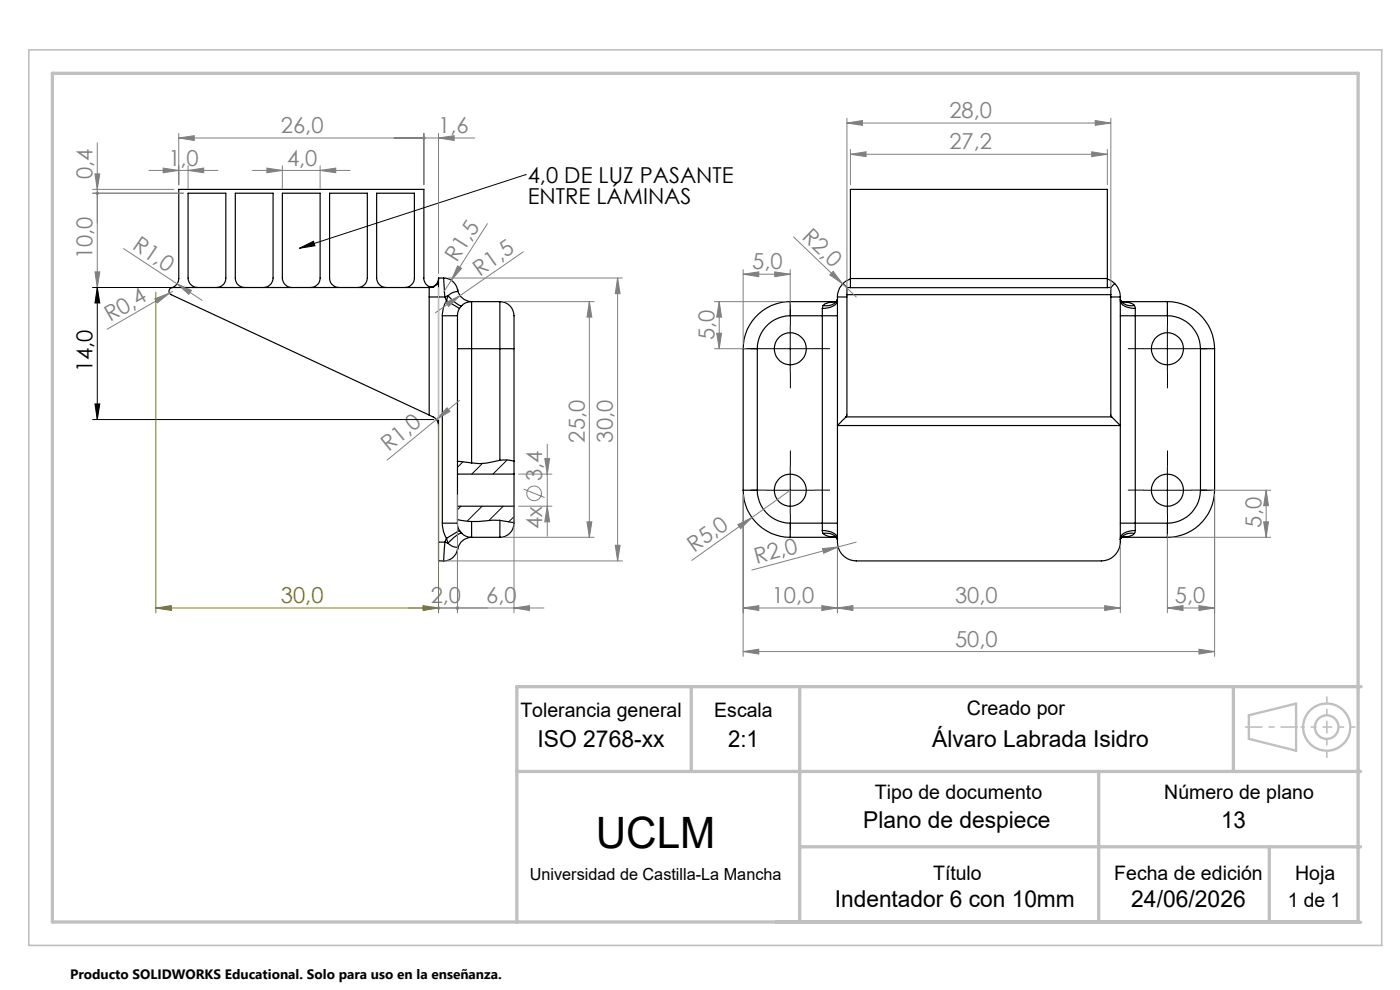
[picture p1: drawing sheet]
<svg xmlns="http://www.w3.org/2000/svg" width="297mm" height="210mm" viewBox="0 0 297 210" stroke-linecap="round" stroke-linejoin="round" font-family="sans-serif">
<g fill="none" stroke="#000" stroke-width=".25">
<path d="M93 59v1.1M93 59a1.9 1.9 0 0 1-1.5 1.9M93 59h1.1M94.1 59l.3 4M94.1 59a3 3 0 0 1 2.9 2.4M180.4 59.1v1.9h54.5v-1.9M180.4 59.2l-1 .4-.6 .5M180.4 59.1h54.5M180.4 59.1v-18.9h54.5v18.9M234.9 59.2l1 .4 .6 .5M41.9 61a2.05 2.05 0 0 1-2-2v-18h8v18a1.99 1.99 0 0 1-2 2M51.9 61a1.99 1.99 0 0 1-2-2v-18h8v18a2.05 2.05 0 0 1-2 2"/>
<path d="M61.9 61a2.05 2.05 0 0 1-2-2v-18h8v18a2.05 2.05 0 0 1-2 2M71.9 61a1.99 1.99 0 0 1-2-2v-18h8v18a2.05 2.05 0 0 1-2 2M81.9 61a2.05 2.05 0 0 1-2-2v-18h8v18a2.05 2.05 0 0 1-2 2M91.1 63h1.9M91.1 63v25M91.1 61v2M91.1 61h-54.4a.8 .8 0 0 0-.8 .6 .8 .8 0 0 0 .4 .9l54.8 25.5M91.5 61a1.97 1.97 0 0 1-1.6-2v-18.8h-52v18.9a2.1 2.1 0 0 1-1.5 1.9M91.5 61h-.4M93 60.1v2.9M93 60.1l-1 .7-.9 .2M93 63h1.4"/>
<path d="M93 63v52M93.8 67h3.2M93.8 67v44M94.4 63l.3 .8M94.7 63.8l2.8 1.6M94.7 63.8a6 6 0 0 0-.9 3.2M95 62.8a7 7 0 0 0 2.8 2.1l.2-.1M95 62.8l-.6 .2M95 62.8l-.3 1M97 74h3M97 67v7M97 61.4a3.1 3.1 0 0 0 3 2.6"/>
<path d="M97 61.4v.4a2.95 2.95 0 0 0-2 1M97 74v26.6M100 64v10M100 64a3 3 0 0 0-3 3M100 64h6M100 74h6M100 74v24.2M106 74h3M106 64a3.2 3.2 0 0 1 3 3.8v6.2M106 64v10M106 74v23.6M109 74v26.6"/>
<path d="M157.7 74h3M157.7 74v30M160.7 74v30M167.6 67a7 7 0 0 0-6.9 7M167.6 64a10 10 0 0 0-9.9 10M167.6 64v3M167.6 67h6.8M167.6 64h9.7M174.4 65.4v1.6M174.4 67h3.3M174.4 67v44M174.6 64.8l-.2 .6"/>
<path d="M177.1 64.1l.6-.6a2.58 2.58 0 0 1-3.1 1.3M177.3 64a3.2 3.2 0 0 0-2.7 .8M177.7 63h2M177.7 63v52a4 4 0 0 0 3.9 4h52a4.1 4.1 0 0 0 4.1-4v-52M177.7 63.8a2.05 2.05 0 0 1-2 1.5l-1.3 .1M178.8 60.1a4.2 4.2 0 0 0-1.1 2.9M178.8 60.1l.9 .9M179.7 61v1.5M179.7 62.5v25.5l-.2 .4M179.7 62.5h56M179.7 61h.7M234.9 61h.8"/>
<path d="M235.7 61v1.5M235.7 62.5v25.5l.1 .4M235.7 63h2M236.5 60.1a4.1 4.1 0 0 1 1.2 2.9M236.5 60.1l-.8 .9M237.7 67h3.1M237.7 63.8a2.05 2.05 0 0 0 1.9 1.5l1.2 .1M238 64h9.6M238.1 64a2.92 2.92 0 0 1 2.6 .8M238.2 64.1l-.5-.6a2.57 2.57 0 0 0 3 1.3M240.7 64.8l.1 .6M240.8 65.4v1.6"/>
<path d="M240.8 67v44M240.8 67h6.8M247.6 67a7 7 0 0 1 7.1 7M247.6 64v3M247.6 64a10 10 0 0 1 10.1 10M254.7 74h3M254.7 74v30M257.7 74v30M91.1 88a2.52 2.52 0 0 1 1.9 2.3M97 97.9l3 .3M106 97.6h1.7l1.3 .2M106 97.6a14.1 14.1 0 0 1-6 .6"/>
<path d="M179.5 88.4l-1.8 1.9h60l-1.9-1.9M179.5 88.4h56.3M93 115v4h1.1M93 115h1.4M93.8 111h3.2M93.8 111a6 6 0 0 0 .9 3.2M94.4 115l.6 .2M94.4 115l-.3 4M94.7 114.2l2.8-1.7 .5 .7a3.8 3.8 0 0 0-2.5 1.6l-.5 .4M94.7 114.2l.3 1M94.7 114.2l-.3 .8M95 115.2l.9 .6 1.2 .4-.1 .3"/>
<path d="M97 111a3 3 0 0 0 3 3M97 110.2v.8M97 110.2l3 .4M97 100.6v6.8M97 116.5a2.93 2.93 0 0 1-2.9 2.5M97 107.4v2.8M97 100.6h12M97 107.4h12M100 110.6v3.4M100 114a3.2 3.2 0 0 0-3 2.5M100 114h6M106 110.4v3.6"/>
<path d="M106 110.4l-6 .2M106 110.4l3 .5M109 110.9a3 3 0 0 1-3 3.1M109 100.6v6.8M109 107.4v3.5M157.7 104h3M157.7 104a10 10 0 0 0 9.9 10M160.7 104a7 7 0 0 0 6.9 7M167.6 111v3M167.6 111h6.8M167.6 114h9.7M174.4 111h3.3"/>
<path d="M174.4 111v1.5M174.4 112.5l1.8 .3a1.83 1.83 0 0 1 1.5 1.4M174.4 112.5l.2 .7M174.6 113.2a2.58 2.58 0 0 1 3.1 1.2l-.6-.5M174.6 113.2a3.2 3.2 0 0 0 2.7 .7M237.7 111h3.1M238 114h9.6M240.7 113.2a2.61 2.61 0 0 0-3.1 1.3l.6-.6M240.7 113.2a2.94 2.94 0 0 1-2.7 .7M240.8 111v1.5M240.8 112.5l-1.2 .2a2.05 2.05 0 0 0-1.9 1.5M240.8 112.5l-.1 .7"/>
<path d="M240.8 111h6.8M247.6 111v3M254.7 104a7 7 0 0 1-7.1 7M254.7 104h3M257.7 104a10 10 0 0 1-10.1 10"/>
<circle cx="167.7" cy="74" r="3.4"/>
<circle cx="247.7" cy="74" r="3.4"/>
<circle cx="167.7" cy="104" r="3.4"/>
<circle cx="247.7" cy="104" r="3.4"/>
</g>
<g fill="none" stroke="#000" stroke-width=".21">
<path d="M111.4 37.1h.1M111.4 37.1l-47.9 15.6M63.5 52.7l3-1.5 .3 .9zM19.6 61h72.4M20.6 61l.6 3.3h-1.1zM20.6 61v28M162.7 74h9.9M167.6 69v10M242.6 74h10.1M247.6 69v10M19.6 89h72.4M20.1 85.7h1.1l-.6 3.3z"/>
<path d="M98.2 98l-1.2 1.1M102.3 98.3l-2.2 2.3M107.6 97.6l-3 3M167.6 99v10M247.6 99v10M97.8 107.4l-.8 .7M102.3 107.4l-3.2 3.2M106.8 107.4l-3.1 3M109 109.6l-1.1 1.1M162.7 104h9.9M242.6 104h10.1"/>
</g>
<g fill="none" stroke="#808080" stroke-width=".21">
<path d="M20.1 36.9h1.1l-.6 3.3zM20.6 30.3v30.7M31.6 36.2h14.6M34.6 35.7l3.3 .5-3.3 .4zM37.9 29.3l3.3-.5v1zM37.9 28.3v10.9M37.9 29.3h62.8M39.9 36.2l3.3-.5v.9zM39.9 35.2v4.8M53.6 36.2h20.7M56.6 35.7l3.3 .5-3.3 .4zM59.9 35.2v4.8"/>
<path d="M67.9 36.2l3.3-.5v.9zM67.9 35.2v4.8M89.9 28.3v10.9M93 29.3l3.3-.5v1zM93 28.3v29.7M179.7 26.1l3.3-.5v1zM179.7 25.1v36.4M179.7 26.1h56M180.4 32.7l3.3-.5v1zM180.4 31.7v7.5M180.4 32.7h54.5M231.6 32.2l3.3 .5-3.3 .5z"/>
<path d="M232.3 25.6l3.4 .5-3.4 .5zM234.9 31.7v7.5M235.7 25.1v36.4M19.6 41h19.3M19.6 40.2h17.3M20.1 57.7h1.1l-.6 3.3zM26.2 52.7l11.4 7.5M95.1 59h36.9M95.7 59.4l-1.6 2.6M97.1 56.4l.8 .5-2.2 2.5zM103.4 47.4l-7.7 12M111 53.4l-13.4 9.3"/>
<path d="M131 59l.6 3.3h-1.1zM131 59v60M157.7 58.2l3.3-.5v1zM157.7 57.2v15.8M157.7 58.2h9.9M164.4 57.7l3.2 .5-3.2 .5zM167.6 57.2v7.4M168.3 50.3l10.5 9.9M176.7 57.6l2.1 2.6-2.8-1.9zM19.6 61h16M32.8 63.4l3.1-1.2-2.6 2.1zM35.9 62.2l-13.2 7.6"/>
<path d="M36.7 61.8l-.8 .4M37.6 60.2l3 1.4-.6 .8zM37.6 60.2l5.3 3.5M94.6 64.2l3-1.5-2.4 2.3zM97.6 62.7l-5.2 3.6M107 64h19M125 64l.6 3.3h-1.1zM125 64v50M151.6 64h15.1M151.6 74h6.7M152 70.7h1.1l-.5 3.3zM152.6 64l.5 3.3h-1.1z"/>
<path d="M152.6 64v10M178.8 60.2l2.8 2.8M94.8 86.5l.7 .8-2.9 1.7zM97.5 84.9l-15.4 12.7M115.6 97.3h1l-.5 3.3zM116.1 94.2v19.5M93 120v10M94.1 119h37.9M97 105v25M107 114h19M109 105v25M110 100.6h7.1"/>
<path d="M110 107.4h7.1M111.1 103.7l4.4 1.8M116.1 107.4l.5 3.3h-1zM124.5 110.7h1.1l-.6 3.3zM130.5 115.7h1.1l-.6 3.3zM156.5 111.3l3-1.5-2.4 2.3zM157.7 105v34.2M159.5 109.8l-12.7 9.1M167.6 104l-8.1 5.8M174.5 116.4l3.3-.4-3.1 1.4zM177.7 116v14M181.6 115l-22.1 5.9"/>
<path d="M237.7 116v14M247.6 113.4v16.6M248.6 114h21M257.1 104h12.5M257.7 105v34.2M268.1 110.7h1l-.5 3.3zM268.6 104l.5 3.3h-1zM268.6 104v10M86.7 129h28.7M109 129l3.3-.5v1zM157.7 138.2l3.3-.5v1zM157.7 129l3.3-.5v1z"/>
<path d="M157.7 138.2h100M157.7 129h80M174.3 128.5l3.4 .5-3.4 .5zM177.7 129l3.2-.5v1zM234.4 128.5l3.3 .5-3.3 .5zM247.6 129l3.4-.5v1zM247.6 129h10.1M254.4 137.7l3.3 .5-3.3 .5zM254.4 128.5l3.3 .5-3.3 .5z"/>
<circle cx="113.3" cy="104.7" r="1.55"/>
</g>
<path d="M33.1 62v68M93 90v40M33.1 129l3.2-.5v1zM33.1 129h59.9M89.7 128.5l3.3 .5-3.3 .5z" fill="none" stroke="#808000" stroke-width=".21"/>
<g fill="none" stroke="#c0c0c0" stroke-width=".5">
<path d="M264.9 151.7l10.1-2.4v9.9l-10.1-2.5z"/>
<circle cx="281.4" cy="154.2" r="2.5"/>
<circle cx="281.5" cy="154.2" r="5"/>
</g>
<g fill="none" stroke="#000" stroke-width=".21" stroke-dasharray="15.2 1.3 1.3 1.3" stroke-linecap="butt">
<path d="M162.7 74h-3.4M167.7 69v-3.4M167.7 79v3.4M172.7 74h3.4M242.7 74h-3.4M247.7 69v-3.4M247.7 79v3.4M252.7 74h3.4M167.7 99v-3.4M247.7 99v-3.4M162.7 104h-3.4M167.7 109v3.4"/>
<path d="M172.7 104h3.4M242.7 104h-3.4M247.7 109v3.4M252.7 104h3.4"/>
</g>
<path d="M281.5 154.2v-6.5M281.5 154.2v6.6" fill="none" stroke="#c0c0c0" stroke-width=".35" stroke-dasharray="15.2 1.3 1.3 1.3" stroke-dashoffset="13.9" stroke-linecap="butt"/>
<path d="M281.5 154.2h6" fill="none" stroke="#c0c0c0" stroke-width=".35" stroke-dasharray="15.2 1.3 1.3 1.3" stroke-dashoffset="14.1" stroke-linecap="butt"/>
<path d="M281.5 154.2h-5.6" fill="none" stroke="#c0c0c0" stroke-width=".35" stroke-dasharray="15.2 1.3 1.3 1.3" stroke-dashoffset="14.4" stroke-linecap="butt"/>
<path d="M275.4 154.2h-11.3" fill="none" stroke="#c0c0c0" stroke-width=".35" stroke-dasharray="15.2 1.3 1.3 1.3" stroke-dashoffset="11.5" stroke-linecap="butt"/>
<path d="M93 61v28" fill="none" stroke="#c0c0c0" stroke-width=".21"/>
<path d="M6.1 10.6h287v189.9h-287z" fill="none" stroke="#c0c0c0" stroke-width=".35"/>
<path d="M11.1 15.5h277v180.1h-277zM146.6 145.7v17.9M169.7 145.7v49.9M261.7 145.7v17.9M288.7 145.7h-179.1v49.9M109.6 163.6h179M169.7 179.6h118.9M233.1 163.6v32M269.3 179.6v16M262.2 195.6h26.4" fill="none" stroke="#c0c0c0" stroke-width=".7"/>
<path d="M63.5 52.7l3-1.5 .3 .9z" fill="#000"/>
<g fill="#808080">
<path d="M176.7 57.6l2.1 2.6-2.8-1.9z"/>
<path d="M37.6 60.2l3 1.4-.6 .8z"/>
<path d="M174.5 116.4l3.3-.4-3.1 1.4z"/>
<path d="M32.8 63.4l3.1-1.2-2.6 2.1z"/>
<path d="M94.6 64.2l3-1.5-2.4 2.3z"/>
<path d="M156.5 111.3l3-1.5-2.4 2.3z"/>
<path d="M94.8 86.5l.7 .8-2.9 1.7z"/>
<path d="M97.1 56.4l.8 .5-2.2 2.5z"/>
<path d="M164.4 57.7l3.2 .5-3.2 .5zM157.7 58.2l3.3-.5v1z"/>
<path d="M157.7 138.2l3.3-.5v1zM254.4 137.7l3.3 .5-3.3 .5zM177.7 129l3.2-.5v1zM234.4 128.5l3.3 .5-3.3 .5zM157.7 129l3.3-.5v1zM174.3 128.5l3.4 .5-3.4 .5zM247.6 129l3.4-.5v1zM254.4 128.5l3.3 .5-3.3 .5zM179.7 26.1l3.3-.5v1zM232.3 25.6l3.4 .5-3.4 .5zM37.9 29.3l3.3-.5v1zM89.7 29a.33 .33 0 0 0 .1 .6 .33 .33 0 0 0 .4-.3h-.3h.3a.31 .31 0 0 0-.1-.3 .31 .31 0 0 0-.4 0zM89.7 29a.33 .33 0 0 0 .1 .6 .33 .33 0 0 0 .4-.3h-.3h.3a.31 .31 0 0 0-.1-.3 .31 .31 0 0 0-.4 0zM93 29.3l3.3-.5v1zM34.6 35.7l3.3 .5-3.3 .4zM39.9 36.2l3.3-.5v.9zM56.6 35.7l3.3 .5-3.3 .4zM67.9 36.2l3.3-.5v.9zM96.8 128.8l-.1 .3a.33 .33 0 0 0 .4 .2 .33 .33 0 0 0 .3-.3h-.4h.4a.32 .32 0 0 0-.3-.4 .32 .32 0 0 0-.3 .2zM109 129l3.3-.5v1z"/>
<path d="M180.4 32.7l3.3-.5v1zM231.6 32.2l3.3 .5-3.3 .5z"/>
<path d="M92.8 128.7a.34 .34 0 0 0 .1 .6 .34 .34 0 0 0 .5-.3h-.4l.4-.1a.35 .35 0 0 0-.6-.2zM96.8 128.8l-.1 .2h.3h-.3a.34 .34 0 0 0 .4 .3 .34 .34 0 0 0 .2-.4 .34 .34 0 0 0-.5-.1z"/>
<path d="M20.1 57.7h1.1l-.6 3.3zM20.4 40.8a.35 .35 0 0 0 .1 .5 .35 .35 0 0 0 .5-.3 .35 .35 0 0 0-.4-.4v.4v-.4z"/>
<path d="M268.6 104l.5 3.3h-1zM268.1 110.7h1l-.5 3.3zM152.6 64l.5 3.3h-1.1zM152 70.7h1.1l-.5 3.3zM20.1 36.9h1.1l-.6 3.3zM20.4 40.8a.35 .35 0 0 0 .1 .5 .35 .35 0 0 0 .5-.3 .35 .35 0 0 0-.4-.4v.4v-.4zM131 59l.6 3.3h-1.1zM130.5 115.7h1.1l-.6 3.3zM125 64l.6 3.3h-1.1zM124.5 110.7h1.1l-.6 3.3zM115.6 97.3h1l-.5 3.3zM116.1 107.4l.5 3.3h-1z"/>
</g>
<path d="M20.6 61l.6 3.3h-1.1zM20.1 85.7h1.1l-.6 3.3z" fill="#000"/>
<path d="M33.1 129l3.2-.5v1zM89.7 128.5l3.3 .5-3.3 .5z" fill="#808000"/>
<text font-size="9.2" x="126.4" y="179.9">UCLM</text>
<g font-size="4.9">
<text x="114" y="158.5">ISO 2768-xx</text>
<text x="154.5" y="158.5">2:1</text>
<text x="197.8" y="158.5">Álvaro Labrada Isidro</text>
<text x="183.1" y="175.6">Plano de despiece</text>
<text x="259" y="175.6">13</text>
<text x="177.1" y="192.4">Indentador 6 con 10mm</text>
<text x="240" y="192.4">24/06/2026</text>
</g>
<g font-size="4.7" fill="#808080">
<text x="59.6" y="28.3">26,0</text>
<text x="93" y="28.3">1,6</text>
<text x="201.4" y="25.1">28,0</text>
<text x="35.7" y="35.1">1,0</text>
<text x="60.9" y="35.1">4,0</text>
<text x="201.4" y="31.7">27,2</text>
<text x="19.6" y="38" transform="rotate(-90 19.6 38)">0,4</text>
<text x="27.9" y="52.6" transform="rotate(34 27.9 52.6)">R1,0</text>
<text x="170" y="50.5" transform="rotate(44 170 50.5)">R2,0</text>
<text x="19.6" y="55" transform="rotate(-90 19.6 55)">10,0</text>
<text x="96.9" y="55.8" transform="rotate(-58 96.9 55.8)">R1,5</text>
<text x="101.8" y="58.7" transform="rotate(-35 101.8 58.7)">R1,5</text>
<text x="159.6" y="57.2">5,0</text>
<text x="23.4" y="68.4" transform="rotate(-30 23.4 68.4)">R0,4</text>
<text x="151.6" y="72.2" transform="rotate(-90 151.6 72.2)">5,0</text>
<text x="82.5" y="96" transform="rotate(-39 82.5 96)">R1,0</text>
<text x="124" y="93.9" transform="rotate(-90 124 93.9)">25,0</text>
<text x="130" y="93.9" transform="rotate(-90 130 93.9)">30,0</text>
<text x="115" y="102.1" transform="rotate(-90 115 102.1)">3,4</text>
<text x="115" y="112.2" transform="rotate(-90 115 112.2)">4x</text>
<text x="267.6" y="111.9" transform="rotate(-90 267.6 111.9)">5,0</text>
<text x="147.3" y="117.3" transform="rotate(-36 147.3 117.3)">R5,0</text>
<text x="160.5" y="119.6" transform="rotate(-15 160.5 119.6)">R2,0</text>
<text x="91.4" y="128">2,0</text>
<text x="103.1" y="128">6,0</text>
<text x="163.7" y="128">10,0</text>
<text x="202.6" y="128">30,0</text>
<text x="249.2" y="128">5,0</text>
<text x="202.6" y="137.2">50,0</text>
</g>
<g font-size="4.7">
<text x="112" y="38.8">4,0 DE LUZ PASANTE</text>
<text x="112" y="43.3">ENTRE LÁMINAS</text>
<text x="19.6" y="79" transform="rotate(-90 19.6 79)">14,0</text>
</g>
<text font-size="4.7" fill="#808000" x="59.6" y="128">30,0</text>
<g font-size="4.2">
<text x="110.4" y="152.1">Tolerancia general</text>
<text x="151.5" y="152.1">Escala</text>
<text x="205.1" y="151.8">Creado por</text>
<text x="185.6" y="169.6">Tipo de documento</text>
<text x="247" y="169.6">Número de plano</text>
<text x="198" y="186.6">Título</text>
<text x="236.4" y="186.6">Fecha de edición</text>
<text x="274.8" y="186.6">Hoja</text>
<text x="273.2" y="192.4">1 de 1</text>
</g>
<text font-size="3.5" x="112.4" y="186.6">Universidad de Castilla-La Mancha</text>
<text font-size="2.9" x="14.9" y="207.6">Producto SOLIDWORKS Educational. Solo para uso en la enseñanza.</text>
</svg>
